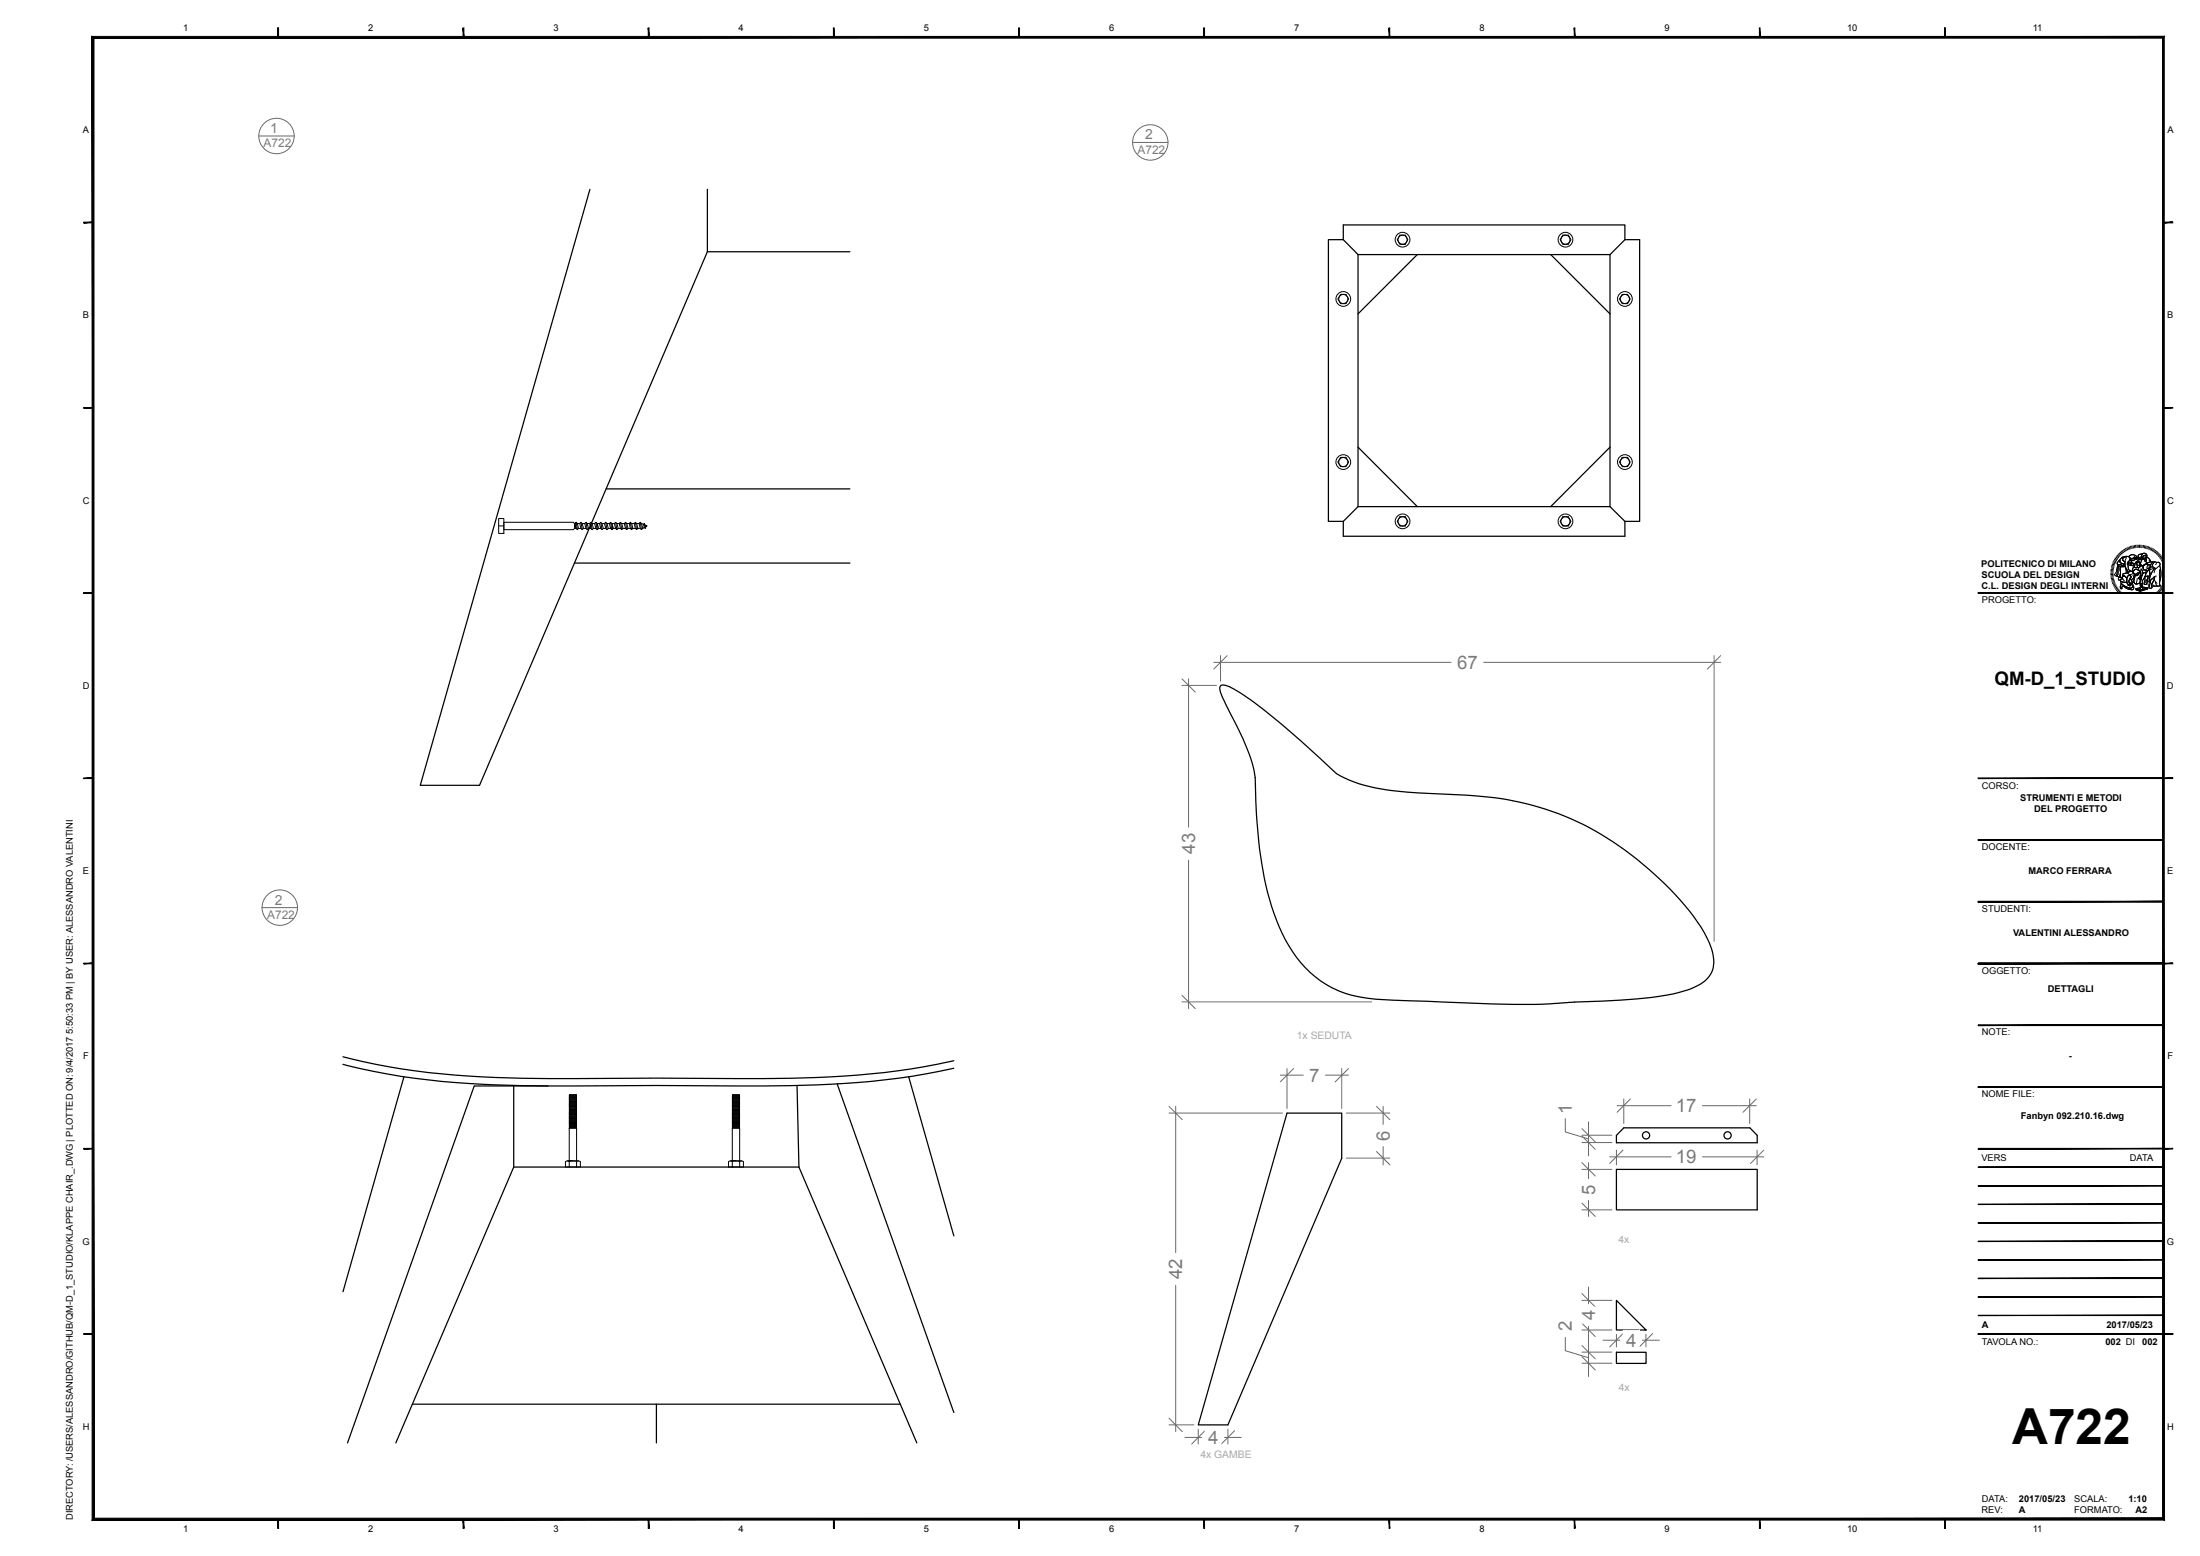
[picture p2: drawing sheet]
<svg xmlns="http://www.w3.org/2000/svg" width="594mm" height="420mm" viewBox="0 0 594 420" stroke-linecap="round" stroke-linejoin="round" font-family="sans-serif">
<g fill="none" stroke="#000" stroke-width=".34">
<path d="M159.3 51.1l-45.8 160.9h16l61.5-144M191 51.1v16.9h38.5M358.7 64.7h4v-4h76v4h4v76h-4v4h-76v-4h-4zM362.7 64.7l4 4M366.7 68.7h68M366.7 68.7v68M382.7 68.7l-16 16M418.7 68.7l16 16M434.7 68.7v68M438.7 64.7l-4 4M163.7 132h65.8M366.7 136.7h68"/>
<path d="M366.7 136.7l-4 4M366.7 120.7l16 16M434.7 136.7l4 4M434.7 120.7l-16 16M155.1 152h74.4M329.5 185.2l.2-.2a6.8 6.8 0 0 1 4.7 1.7 186.1 186.1 0 0 1 24.9 20.7 15.2 15.2 0 0 0 6.4 3.7 61.4 61.4 0 0 0 17.6 2.9l6.4 .3a97 97 0 0 1 20.5 2.2 77.9 77.9 0 0 1 37.9 20.7 57.2 57.2 0 0 1 13.4 17.2 9.3 9.3 0 0 1 .3 8.6 11.3 11.3 0 0 1-6.8 4.4 82.8 82.8 0 0 1-20 2.7l-12.3 .5a151 151 0 0 1-19.9 .4l-26.7-1a37.4 37.4 0 0 1-15.5-3 30.8 30.8 0 0 1-15.2-16.8 94.4 94.4 0 0 1-6.2-30.4v-1.8a53.1 53.1 0 0 0-.9-11.2 106.9 106.9 0 0 0-7.7-17.5 5.7 5.7 0 0 1-1.1-4.1zM92.6 287.3a187.5 187.5 0 0 0 41.1 5.5l14.5 .3h43.5a359.4 359.4 0 0 0 47.2-1.6l7.2-1 11.4-2.2M92.6 285.3a198.6 198.6 0 0 0 48.4 5.8h50.7a366.5 366.5 0 0 0 46.9-1.6l10.8-1.5 8.1-1.7M109.1 290.6l-16.5 58.1M138.7 293.1v21.9M148 293.1h-20l-34.2 96.4M215.2 293l.5 22"/>
<path d="M226 292.6l31.5 88.7M245.3 290.6l12.2 43M215.7 315h-77l-31.8 74.5M215.7 315l31.8 74.5M347.5 300.5h14.8v12.1l-30.8 72h-8zM436.4 315.6h38.1v11h-38.1zM438.4 304.4h34.1l2 2.1v2h-38.1v-2zM436.4 351l8 8h-8zM111.4 379h131.7M177.2 379v10.5M436.4 365h8v3h-8z"/>
<circle cx="444.4" cy="306.5" r=".97"/>
<circle cx="466.4" cy="306.5" r=".97"/>
</g>
<g fill="none" stroke="#000" stroke-width=".27">
<path d="M362 79.5h1.4l.7 1.2-.7 1.3h-1.4l-.8-1.3zM378 63.5h1.4l.7 1.2-.7 1.3h-1.4l-.7-1.3zM422 63.5h1.4l.8 1.2-.8 1.3h-1.4l-.8-1.3zM438 79.5h1.4l.8 1.2-.8 1.3h-1.4l-.8-1.3zM134.6 140h1.4v4h-1.4zM362 123.5h1.4l.7 1.2-.7 1.3h-1.4l-.8-1.3zM378 139.5h1.4l.7 1.2-.7 1.3h-1.4l-.7-1.3zM422 139.5h1.4l.8 1.2-.8 1.3h-1.4l-.8-1.3zM438 123.5h1.4l.8 1.2-.8 1.3h-1.4l-.8-1.3zM134.6 142h1.4M136 141h18.8l.3 .3v1.3l-.3 .4h-18.8zM155.1 142.6h.5l-.4-1.3 .4-.3 .3 2"/>
<path d="M155.1 141.3h.1M155.2 141.3l.4-.3 .3 .3M155.2 141.3l.4 1.3 .3 .4 .3-.4M155.9 141.3h.6M155.9 141.3l.3 1.3M156.2 142.6h.7M156.5 141.3l.4-.3 .3 .3M156.5 141.3l.4 1.3M156.9 142.6l.3 .4 .3-.4M156.9 141l.3 2M157.2 141.3h.7M157.2 141.3l.3 1.3"/>
<path d="M157.5 142.6h.7M157.9 141.3l.3-.3 .4 .3M157.9 141.3l.3 1.3M158.2 142.6l.4 .4 .3-.4M158.2 141l.4 2M158.6 141.3h.6M158.6 141.3l.3 1.3M158.9 142.6h.6M159.2 141.3l.3-.3 .4 .3M159.2 141.3l.3 1.3 .4 .4 .3-.4M159.5 141l.4 2M159.9 141.3l.3 1.3"/>
<path d="M159.9 141.3h.6M160.2 142.6h.7M160.5 141.3l.4-.3 .3 .3M160.5 141.3l.4 1.3M160.9 142.6l.3 .4 .4-.4M160.9 141l.3 2 .4-.4-.4-1.3M161.2 141.3l.4 1.3M161.2 141.3h.7M161.6 142.6h.6M161.9 141.3l.3-.3 .3 .3M161.9 141.3l.3 1.3M162.2 142.6l.3 .4 .4-.4"/>
<path d="M162.2 141l.3 2M162.5 141.3h.7M162.5 141.3l.4 1.3M162.9 142.6h.7M163.2 141.3l.4-.3 .3 .3M163.2 141.3l.4 1.3 .3 .4 .3-.4M163.6 141l.3 2M163.9 141.3h.6M163.9 141.3l.3 1.3M164.2 142.6h.7M164.5 141.3l.4-.3 .3 .3M164.5 141.3l.4 1.3"/>
<path d="M164.9 142.6l.3 .4 .3-.4M164.9 141l.3 2 .3-.4-.3-1.3M165.2 141.3h.7M165.2 141.3l.3 1.3M165.5 142.6h.7M165.9 141.3l.3-.3 .4 .3M165.9 141.3l.3 1.3M166.2 142.6l.4 .4 .3-.4M166.2 141l.4 2M166.6 141.3h.6M166.6 141.3l.3 1.3M166.9 142.6h.6"/>
<path d="M167.2 141.3l.3-.3 .4 .3M167.2 141.3l.3 1.3 .4 .4 .3-.4M167.5 141l.4 2M167.9 141.3h.7M167.9 141.3l.3 1.3M168.2 142.6h.7M168.6 141.3l.3-.3 .3 .3M168.6 141.3l.3 1.3M168.9 142.6l.3 .4 .4-.4M168.9 141l.3 2M169.2 141.3l.4 1.3M169.2 141.3h.7"/>
<path d="M169.6 142.6h.6M169.9 141.3l.3-.3 .3 .3M169.9 141.3l.3 1.3M170.2 142.6l.3 .4 .4-.4M170.2 141l.3 2M170.5 141.3l.4 1.3M170.5 141.3h.7M170.9 142.6h.7M171.2 141.3l.4-.3 .3 .3M171.2 141.3l.4 1.3M171.6 142.6l.3 .4 .3-.4M171.6 141l.3 2"/>
<path d="M171.9 141.3l.3 1.3M171.9 141.3h.7M172.2 142.6h.7M172.6 141.3l.3-.3 .3 .3M172.6 141.3l.3 1.3M172.9 142.6l.3 .4 .3-.4M172.9 141l.3 2M173.2 141.3l.3 1.3M173.2 141.3l.5 .2M173.7 141.5l.3-.2 .1 .4M173.7 141.5l.5 1.1 .2-.4M174 142.4l-.5 .2"/>
<path d="M174 141.3l.2 1.3M174.1 141.7l.6 .3-.3 .2zM569.9 154.7h.6M569.9 155.1h.6M569.9 154l.7 .1M569.9 154.4h.7M570 153.7l.6 .1M570 153.3l.7 .1M570.1 153l.7 .1M570.2 152.6l.6 .2M570.3 152.3l.6 .2M570.4 151.9l.7 .3"/>
<path d="M570.5 151.6l.7 .3M570.6 155.4l-.7 .1M570.6 155.7l-.6 .1M570.7 156.1l-.7 .1M570.7 151.3l.6 .3M570.8 156.3l-.7 .2M570.8 156.7l-.6 .2M570.9 151l.6 .3M570.9 157l-.6 .2M571 157.3l-.6 .2M571.1 150.7l.5 .4M571.1 157.6l-.6 .3"/>
<path d="M571.3 150.4l.5 .4M571.3 157.9l-.6 .3M571.4 158.2l-.6 .3M571.5 150.1l.5 .4M571.6 158.5l-.5 .3M571.7 149.8l.5 .5M571.8 152.4l.8 .1a.79 .79 0 0 0 1.1-.2l.1 .6-.4 .1-1.5-.2zM571.8 152.4l.1 .4M571.8 158.7l-.6 .4M571.9 152.9l-.3 .7v1.1l-.4 .7 .4 .2M571.9 149.5l.5 .5M572 159l-.6 .4"/>
<path d="M572.1 151.4l.3-.3a.84 .84 0 0 0 .9 1.1l.3 .1-.5 .4-.4-.2a.68 .68 0 0 1-1.1-.6zM572.2 152.9l.5 .1-.3 .6 .1 1.1v1l-.2 .1a.42 .42 0 0 1-.7-.4l.3-2zM572.2 152.9v.1a1.47 1.47 0 0 0-.3 1.6l-.3 1 .7 .2M572.2 149.3l.5 .5M572.2 159.2l-.6 .5M572.4 151.1l-.2 .1a1 1 0 0 0-.4 1.2l1.3 .3 .6-.4M572.4 159.5l-.5 .4M572.5 156.5l.1 .3a1.4 1.4 0 0 0 1.6 .2M572.5 149.1l.4 .4M572.5 150.8a2.01 2.01 0 0 1 1.9-.6 .96 .96 0 0 0-1.2 1l.6 .4-.1 .7-.6-.1a.77 .77 0 0 1-.7-.5 .77 .77 0 0 1 .1-.9zM572.6 156.9l.7 .3 .9-.2 .5 .7-.1 .3 .3-.2 .2 .4-.1-.5 .3 .3-.2-.4 .4 .1-.8-.6 .3-.8 .2 .1a1.05 1.05 0 0 1 .6 1.1 .8 .8 0 0 1 0 1 .8 .8 0 0 1-1 .2l-.1-.1a2.65 2.65 0 0 1-2.1-1.7zM572.6 156.9a1.5 1.5 0 0 0 1.4 1.4l1.4 .7"/>
<path d="M572.6 153l1.2-.1 .6 1.2v.5l-.5 .1a.51 .51 0 0 0-.6 .2 .51 .51 0 0 0 0 .6 .48 .48 0 0 1-.8 .3l-.1-2.2zM572.6 159.7l-.4 .5M572.7 153l-.3 .6 .1 2.2M572.7 157.6l2 1a.85 .85 0 0 0 1.2-.5 .66 .66 0 0 1 .1 1 .66 .66 0 0 1-1 0l-1.3-.6a.43 .43 0 0 0-.5-.2 .43 .43 0 0 0-.3 .4v.2l-.3-.1a.78 .78 0 0 1 .1-1zM572.7 148.8l.4 .6M572.7 157.5v.3a.73 .73 0 0 0 0 1.1l.2-.2a.43 .43 0 0 1 .3-.4 .43 .43 0 0 1 .5 .2l.6 .4a1.38 1.38 0 0 0 1.8-.1l-.2-.7M572.9 159.9l-.5 .6M573 156l-.2-.1a.55 .55 0 0 0-.9 .2v.3a.38 .38 0 0 0 .4 .2 .38 .38 0 0 0 .3-.3 .5 .5 0 0 1 .8 .3l.2 .2M573 148.6l.4 .6M573.1 155.6l.4-.2a.95 .95 0 0 1 .8 .8 .95 .95 0 0 1-.5 1h-.5a.81 .81 0 0 1-.9-.7l.7-.2-.1-.3zM573.3 154.9l1-.3 .4 .1a.5 .5 0 0 1 .3-.5 .5 .5 0 0 1 .5 0l.4 .2a1.07 1.07 0 0 1 .5 1.3 1.07 1.07 0 0 1-1.2 .7v-.4a.28 .28 0 0 0 .3-.3 .28 .28 0 0 0-.3-.3l-.5-.2-.4 .8-.7-.6-.3 .1-.1-.1zM573.3 148.4l.4 .5"/>
<path d="M573.4 150.5a1.1 1.1 0 0 1 1.8 .3l-.4 .7a.99 .99 0 0 0-.2 1.4 .99 .99 0 0 0 .7 1.3 .49 .49 0 0 0-.7 .5l-.3-.2v-.8l-.5-.6v-1.5l-.7-.5zM573.5 155.3l.8 .7M573.6 155.4a.61 .61 0 0 0-.5 .9M573.6 148.2l.3 .6M573.8 152.9l-2-.1-.3 .7a1.74 1.74 0 0 1-.6 1.5l.3 .4M573.9 148l.3 .6M573.9 153.3l.2 1.4M574.1 150.5l-.4 1.1v.9l.7 1.6-.1 .5 .3 .1 .2-.4 .5-.1a.99 .99 0 0 1-.7-1.3 1.12 1.12 0 0 1 .4-1.6 .86 .86 0 0 0-.2-1 .86 .86 0 0 0-1.1-.1 1.3 1.3 0 0 0-1.3 1.5l1.2 .6M574.2 147.9l.3 .6M574.3 154.6l-.4 .1a.51 .51 0 0 0-.6 .2 .51 .51 0 0 0 0 .6M574.4 150.2a.96 .96 0 0 0-1.2 1l.5 .4M574.5 147.7l.3 .6"/>
<path d="M574.7 155.3a.52 .52 0 0 1 .7 .6l-.2 .1-.5 1.1 .8 .6-.4-.1 .2 .4-.3-.3 .1 .5-.2-.4-.3 .2 .1-.1a1.76 1.76 0 0 1 0-2.6zM574.7 155.3a.46 .46 0 0 1 .5 .1 .46 .46 0 0 1 .1 .6l-.6 1.1 .8 .6-.4-.1 .2 .4-.3-.3 .1 .5-.2-.4-.3 .2 .1-.1a1.76 1.76 0 0 1 0-2.6zM574.7 152.1l.7-.3 .3 .2a.32 .32 0 0 0-.4 .2 .32 .32 0 0 0 .2 .4h-.2a.48 .48 0 0 1-.6-.5zM574.7 151.5l.9-.4-.1 .6-1.1 .5zM574.7 152.1a.61 .61 0 0 0 .8 .5M574.8 150.3a1.21 1.21 0 0 1 2.1 .1l-.3 .1a.62 .62 0 0 0-.9 .3l-.6-.2M574.9 150.1l.1-.1a1.14 1.14 0 0 1 1.9 .5l-.2 .1-.4-.3a.86 .86 0 0 1-1.5 0zM574.9 147.6l.2 .6M575.1 150.6l.7 .2 .5-.5 .3 .2-.2 .6-.4 .3-.4-.3-.6 .2zM575.2 147.5l.2 .6M575.3 154.2h.1a1.12 1.12 0 0 1 .9 .8 1.12 1.12 0 0 1-.3 1.1M575.4 152.1h.9l-.3 .1v.4a.39 .39 0 0 1-.5 0 .39 .39 0 0 1-.1-.5z"/>
<path d="M575.4 156.5l.2 .7a.91 .91 0 0 1 .3 1 .91 .91 0 0 1-.9 .6l-.1-.1M575.5 151.8l.2 .2M575.5 151.5v.2l-1.1 .5M575.5 155l-.7 .2M575.5 147.4l.2 .6M575.6 151.1l-.3 .6M575.7 154.7l.7 .5M575.8 152.1h.5l-.3 .1v.4a.39 .39 0 0 1-.5 0 .39 .39 0 0 1-.1-.5h.4l-.1 .1M575.8 155.2a.71 .71 0 0 1 .2 .9 .71 .71 0 0 1-.9 .2M575.9 154.1l.6-.4 1 .2a.38 .38 0 0 1 .3 .4 .38 .38 0 0 1-.2 .4l-.7 .2a.39 .39 0 0 1-.5 .2 .39 .39 0 0 1-.3-.4zM575.9 157l.8 .7M575.9 154.4a.87 .87 0 0 1 .6-.7 .87 .87 0 0 1 .9 .2l.4 .7-1.5 .4"/>
<path d="M575.9 147.3l.2 .6M576.1 151.1l.1 .1M576.2 150.7l.2 .1M576.2 156.4l.1 .9M576.2 153l-.4 .7v.6M576.3 147.2l.1 .7M576.3 150.8h.1M576.3 155l.6 .4 .5-.3 .4-.7-.3-.5-1.1-.2-.5 .7-.1-.1 .2-1.1 .2-.2 1.3 .2 .5-.4v-.3l.6 .2v.4a.66 .66 0 0 1-.1 1l.1 .8-.3 .4-.4 .2-.2 .5-.3-.1a.27 .27 0 0 0 .2 .3 .27 .27 0 0 0 .3 0l-.1 .4 .3-.3-.3 1.2-.2-.1a.86 .86 0 0 1-1.3 0l-.4-.4 .3-.6 .2-1.1M576.3 155l1.1-.4a.6 .6 0 0 1-.3 .7 .6 .6 0 0 1-.8-.3zM576.3 155.8l-.2 .9-.4 .5M576.5 155.2h-.1M576.6 150.9l.8-.2 .2 .3a.57 .57 0 0 1-.9 0z"/>
<path d="M576.6 150.5l-.2 .6-.4 .3-.4-.3-.6 .2M576.6 147.2l.1 .6M576.7 158.9l2-.4 1.2 .2-2.1 .6zM576.7 158.9l1.1 .4v.3l-1.1-.4zM576.7 158.9a5.7 5.7 0 0 1 3.2-.2l-2.1 .6zM576.8 151.6a.95 .95 0 0 1 1 .3 .95 .95 0 0 1 .1 1.1l-.3-.4 .2-.1-.1-.5a.43 .43 0 0 0-.6-.4 .43 .43 0 0 0-.1 .7v.2a.46 .46 0 0 1 0 .6 .46 .46 0 0 1-.7 0 .46 .46 0 0 1 .1-.7zM577 151.6a.79 .79 0 0 1 .8 .7 .79 .79 0 0 1-.6 .9h-.2l-.1-1.2zM577 147.1v.7M577 150.7a.4 .4 0 0 1 .6-.2 .4 .4 0 0 1 .1 .6h-.1M577 155.2h.1M577.1 150.5a.43 .43 0 0 1 .6-.1 .43 .43 0 0 1 0 .7l-.3-.4-.4 .1zM577.1 156.1l-.4 1.6 1.1-.3"/>
<path d="M577.1 154.8l.2 .1M577.2 155.1v.1M577.2 154.9v.1M577.2 151.9h.1M577.3 151.9l-.2 .1M577.3 147.1v.7M577.4 150.8l-.4-.1-.4 .2a.58 .58 0 0 0 1 0l-.2-.2v.2M577.4 153.2v.7M577.4 155.9l.3 .1 .2-.5 .4-.2-.2 1-.3 .3 .1-.4a.25 .25 0 0 1-.3 0 .25 .25 0 0 1-.2-.3zM577.5 154.7l-.1 .3a.48 .48 0 0 1-.4 .3 .48 .48 0 0 1-.5-.2M577.5 151.7l.2 .3-.1 .1M577.7 151.9a.42 .42 0 0 0-.7-.3 .42 .42 0 0 0 0 .7v.2a.45 .45 0 0 1 0 .6 .45 .45 0 0 1-.7 0 .45 .45 0 0 1 .1-.7l.1-.3a.79 .79 0 0 1 1.2-.4 .79 .79 0 0 1 .1 1.3l-.1-.4"/>
<path d="M577.7 147.1v.7M577.7 152.2l-.1 .1M577.7 152l.1 .5h-.8M577.7 152.9l-.7 .3M577.8 159.3l2.1-.6v.3l-2.1 .6zM577.8 159.3v.3M577.9 150.9l.1-.1 .2 .4-.3 .9M577.9 155.5h.1M577.9 156.1l-.1 .5 .3-.3M578 150.5l.1 .4M578 152.5l-.1-.4 .3-.9-.3-.5a.6 .6 0 0 1-.6-.7 .6 .6 0 0 1 .7-.5l.4 .1-.3 .7 .2 .8 .2-.5a.4 .4 0 0 0 .3 .3 .4 .4 0 0 0 .4-.1l-.1 .6 .1 .1 .2-.2 .4 .7-1.2 .7M578 147.1v.7"/>
<path d="M578.1 155.8l-.1 .3-.1-.3M578.1 153.5l-.1 1.4M578.1 152.7l.4 .3M578.2 157.6l.1-.2 .2 1.1-.3-.5-.3 .6zM578.2 154.7l-.4 .4 .1 .4M578.3 155.3l-.4 .2-.2 .5-.3-.1a.25 .25 0 0 0 .2 .3 .25 .25 0 0 0 .3 0M578.3 153.6l-.4 .8M578.4 147.2l-.1 .6M578.4 149.6h-.5a.59 .59 0 0 0-.6 .7M578.5 150.6a.4 .4 0 0 0 .3 .3 .4 .4 0 0 0 .4-.1M578.5 149.4a.83 .83 0 0 1 1.1 .3 .83 .83 0 0 1-.1 1l-.3 .8 .2-1.4a.51 .51 0 0 0-.6-.2 .51 .51 0 0 0-.3 .6l-.2 .6-.2-.8zM578.5 149.4a.83 .83 0 0 1 1.1 .2 .83 .83 0 0 1-.1 1.1l-.3 .8-.1-.1 .3-1.3a.51 .51 0 0 0-.6-.2 .51 .51 0 0 0-.3 .6l-.2 .6-.2-.8z"/>
<path d="M578.6 152.7a1.39 1.39 0 0 1 2.1 .1 1.7 1.7 0 0 1-1.4 1.3h-.1a1.17 1.17 0 0 1-.6-1.4zM578.7 150l.6-.2 .2 .5-.3 .5a.39 .39 0 0 1-.4 .1 .39 .39 0 0 1-.3-.4zM578.7 154.7l.8-.1-.4 1.2-.7 .9 .1 .7-.6 .7a2.85 2.85 0 0 1 .3-2.1zM578.7 150.3l.2 .1M578.7 154.7l-.6 1.6a1.57 1.57 0 0 0-.1 1.8l.3-.7 .2 1.4-.3-.8-.4 1 .2-.9M578.8 150.8h.1M578.8 153.7l-.3 .5 .1 .5 .9-.2 .5-.6M578.8 147.2l-.2 .7M578.8 150.4h.1M578.8 150.7h.1M579.1 150.5h.2M579.1 147.2l-.1 .7"/>
<path d="M579.2 155.6l.7-.1-.2 .9a.99 .99 0 0 0-.1 1.3h-.7zM579.2 150.5v.1M579.4 151.3l.3 .7M579.4 153.8h.1M579.4 147.3l-.1 .7M579.5 152.1l.8-.4 1-.1-.6 1zM579.5 154.5l-.4 1.1-.7 1.1v.9M579.6 153.7l-.3 .1M579.6 150.3l.6 .4 .6 .9-1 .4-.3-.3-.1-.4zM579.6 150.3l.9 1.1M579.6 154.1h.1M579.8 147.5l-.2 .6"/>
<path d="M579.9 158.7v.3l-2.1 .6-1.1-.4v-.3M579.9 155.5l-.2 .9a1 1 0 0 0-.1 1.3h-.7l.2-2M580.1 147.5l-.2 .7M580.2 153.6h.3l-.2 1.9-1.2 .1a2.42 2.42 0 0 1 .9-1.7zM580.2 153.4l-.1 .4M580.2 152.4l.4 .2 .1 .2M580.2 151.2l.6 .4M580.3 155.5l-1.2 .1M580.4 156.9l-.2 .1 .3 .3M580.5 147.7l-.3 .6M580.5 153.7l-.1 1.7a2.15 2.15 0 0 0-.1 2.7M580.6 156.6l1.2-1-.4 1.3a1.08 1.08 0 0 0-.3 1.6l-.4 .3h-.4l-.1-.3z"/>
<path d="M580.7 152.6a.97 .97 0 0 1 1.2-.9l.5 .2a.55 .55 0 0 1 .8 .1 .55 .55 0 0 1-.2 .8 1.28 1.28 0 0 1-2.3 .1v-.1M580.7 152.8l-.6 .9a.79 .79 0 0 1-1.3 0 .75 .75 0 0 1 0-1 .75 .75 0 0 1 1.1 0l-.2 .3a.27 .27 0 0 0 0 .4 .27 .27 0 0 0 .4-.1 .71 .71 0 0 0 0-.9 .71 .71 0 0 0-1-.1l-.5 .4v.5M580.7 154.4l.1 .6M580.8 147.8l-.3 .6M581.1 148l-.3 .6M581.2 153.6l-.9 .1M581.2 157.8l.6 .4M581.4 151.6l-1.3 .2-.6 .4M581.4 148.1l-.3 .6M581.6 156.6l.8 .8M581.6 153.6a6.3 6.3 0 0 0-1.4 3.4l1.4-1.3 .6-.2M581.7 151.7l.7 .2a.53 .53 0 0 1 .7 .1 .53 .53 0 0 1 0 .7l.3 1v1.8a3 3 0 0 0-.1 2.6l-2.4 .1 .9-2.6-1.6 1.4a6.3 6.3 0 0 1 1.4-3.4l.5-.1a.93 .93 0 0 1-.9-.7 .93 .93 0 0 1 .5-1.1z"/>
<path d="M581.7 151.7a.91 .91 0 0 0-.5 1 .91 .91 0 0 0 .9 .7M581.7 148.3l-.4 .6M581.8 155.6l-.4 1.3a1.08 1.08 0 0 0-.3 1.6l-.4 .3h-.4l-.1-.3 .5-1.9M581.9 153.6l-.3 1M582 157.1l.3 .9 .4 .2M582 148.6l-.4 .5M582.3 152.1l-.3 .3M582.3 148.8l-.4 .5M582.3 159.8l.5 .5M582.6 149l-.5 .5M582.6 159.6l.4 .5M582.8 159.4l.5 .4"/>
<path d="M582.8 149.2l-.4 .5M583 159.1l.5 .5M583.1 153.8v3.3M583.1 149.5l-.5 .5M583.1 152.7a8 8 0 0 1 0 4.7l.3 .8-2.4-.1M583.2 158.8l.6 .5M583.3 149.7l-.5 .5M583.4 158.6l.5 .4M583.5 150l-.5 .4M583.5 158.3l.6 .4M583.7 158l.6 .3M583.8 150.3l-.6 .4"/>
<path d="M583.8 157.7l.7 .3M584 150.6l-.6 .4M584 157.4l.6 .3M584.1 157.2l.6 .2M584.2 150.9l-.6 .4M584.2 156.9l.7 .1M584.3 156.5l.6 .2M584.3 151.2l-.6 .3M584.4 156.2l.6 .1M584.4 155.9l.7 .1M584.5 151.5l-.6 .3M584.5 155.5l.7 .1"/>
<path d="M584.5 155h.7M584.5 154.7h.7M584.5 155.2l.7 .1M584.6 151.9l-.6 .2M584.8 152.2l-.7 .2M584.9 152.5l-.7 .2M585 152.9l-.7 .1M585.1 153.2l-.7 .2M585.1 153.6l-.7 .1M585.2 153.9l-.7 .1M585.2 154.3h-.7M573.1 160.2l-.4 .5"/>
<path d="M573.4 160.4l-.4 .5M573.6 160.5l-.3 .6M573.9 160.7l-.3 .6M574.2 160.9l-.4 .6M574.5 161l-.3 .6M574.8 161.2l-.3 .6M575.1 161.3l-.3 .6M575.4 161.4l-.2 .7M575.7 161.5l-.2 .6M576 161.6l-.2 .6M576.3 161.6l-.1 .7M576.6 161.7v.7"/>
<path d="M577 161.7l-.1 .7M577.3 161.7v.7M577.6 161.7v.7M578 161.7v.7M578.3 161.7v.7M578.6 161.7l.1 .6M578.9 161.6l.2 .7M579.2 161.6l.2 .6M579.5 161.5l.2 .6M579.9 161.3l.2 .7M580.2 161.3l.2 .6M580.5 161.1l.2 .6"/>
<path d="M580.7 161l.3 .6M581 160.8l.4 .6M581.3 160.6l.4 .6M581.6 160.5l.4 .5M581.9 160.2l.4 .6M582.1 160.1l.4 .5M153.7 299.9h2M153.7 299.6h2M153.7 299.3h2M153.7 299h2M153.7 298.7h2M153.7 298.4h2"/>
<path d="M153.7 298.1h2M153.7 297.8h2M153.7 297.4h2M153.7 297.1h2M153.7 296.9h2M153.7 296.6h2M153.7 296.2h2M153.7 295.9h2M153.7 295.6h2M153.9 299.5l-.2 .1 .2 .2-.2 .1 .2 .2-.2 .1 .2 .2-.2 .1 .2 .2-.2 .1 .2 .2-.2 .8M153.9 297.3l-.2 .1 .2 .2-.2 .2 .2 .1-.2 .2 .2 .1-.2 .2 .2 .1-.2 .2 .2 .8M153.9 297.3l-.2-.2 .2-.1-.2-.1 .2-.2-.2-.1 .2-.2-.2-.2 .2-.1-.2-.2 .2-.4h1.7v1.8"/>
<path d="M153.9 299.8h1.7M153.9 299.5h1.7M153.9 299.1h1.7M153.9 298.8h1.7M153.9 298.5h1.7M153.9 298.2h1.7M153.9 297.9h1.7M153.9 297.6h1.7M153.9 297.3h1.7M153.9 297h1.7M153.9 296.7h1.7M153.9 296.4h1.7"/>
<path d="M153.9 296.1h1.7M153.9 295.8h1.7M155.6 299.5l.1 2.3M155.6 297.3v2.2M197.7 299.9h2M197.7 299.6h2M197.7 299.3h2M197.7 299h2M197.7 298.7h2M197.7 298.4h2M197.7 298.1h2M197.7 297.8h2"/>
<path d="M197.7 297.4h2M197.7 297.1h2M197.7 296.9h2M197.7 296.6h2M197.7 296.2h2M197.7 295.9h2M197.7 295.6h2M197.8 299.5l-.1 2.3M197.8 297.3v2.2M197.8 297.3v-1.8h1.7l.2 .1-.2 .2 .2 .1-.2 .2 .2 .1-.2 .2 .2 .1-.2 .2 .2 .4-.2 .2M197.8 299.8h1.7M197.8 299.5h1.7"/>
<path d="M197.8 299.1h1.7M197.8 298.8h1.7M197.8 298.5h1.7M197.8 298.2h1.7M197.8 297.9h1.7M197.8 297.6h1.7M197.8 297.3h1.7M197.8 297h1.7M197.8 296.7h1.7M197.8 296.4h1.7M197.8 296.1h1.7M197.8 295.8h1.7"/>
<path d="M199.5 299.5l.2 .1-.2 .2 .2 .1-.2 .2 .2 .1-.2 .2 .2 .1-.2 .2 .2 .1-.2 .2 .2 .8M199.5 297.3l.2 .1-.2 .2 .2 .2-.2 .1 .2 .2-.2 .1 .2 .2-.2 .1 .2 .2-.2 .8M152.7 313.5l.5-.1 .5 .1 .8-.1 1.2 .1 .7-.1 .3 .1v1.5h-4zM153.2 313.3h3M153.7 301.8l.2 .1-.2 .2 .2 .1-.2 .2 .2 .1-.2 .2 .2 .8M153.7 301.5h2M153.7 301.2h2M153.7 300.8h2M153.7 300.5h2M153.7 300.2h2M153.7 304.6h2M153.7 304.2h2"/>
<path d="M153.7 303.9h2M153.7 303.6h2M153.7 303.3h2M153.7 303h2M153.7 302.7h2M153.7 302.4h2M153.7 302.1h2M153.7 301.8h2M153.7 304.6v8.7M153.7 313.5v1.5M153.9 303.5l-.2 .1 .2 .2-.2 .8M153.9 301.3h1.7"/>
<path d="M153.9 301.6h1.7M153.9 301h1.7M153.9 300.7h1.7M153.9 300.4h1.7M153.9 300.1h1.7M153.9 304.4h1.7M153.9 304.1h1.7M153.9 303.8h1.7M153.9 303.5h1.7M153.9 303.2h1.7M153.9 302.9h1.7M153.9 302.5h1.7"/>
<path d="M153.9 302.2h1.7M153.9 301.9h1.7M155.6 303.5l.1 1.1M155.7 301.8l-.1 1.7M155.7 304.6v8.7M155.7 313.5v1.5M197.2 313.3h3M197.7 313.6l1.2-.2 .8 .2M197.7 301.8l.1 1.7M197.7 304.6v8.7M197.7 313.5v1.5M197.7 301.5h2"/>
<path d="M197.7 301.2h2M197.7 300.8h2M197.7 300.5h2M197.7 300.2h2M197.7 304.6h2M197.7 304.2h2M197.7 303.9h2M197.7 303.6h2M197.7 303.3h2M197.7 303h2M197.7 302.7h2M197.7 302.4h2"/>
<path d="M197.7 302.1h2M197.7 301.8h2M197.8 303.5l-.1 1.1M197.8 301.3h1.7M197.8 301.6h1.7M197.8 301h1.7M197.8 300.7h1.7M197.8 300.4h1.7M197.8 300.1h1.7M197.8 304.4h1.7M197.8 304.1h1.7M197.8 303.8h1.7"/>
<path d="M197.8 303.5h1.7M197.8 303.2h1.7M197.8 302.9h1.7M197.8 302.5h1.7M197.8 302.2h1.7M197.8 301.9h1.7M199.5 303.5l.2 .1-.2 .2 .2 .8M199.7 301.8l-.2 .1 .2 .2-.2 .1 .2 .2-.2 .1 .2 .2-.2 .8M199.7 304.6v8.7M200.7 313.5l-.5-.1-.5 .1v1.5M200.7 313.5v1.5h-4v-1.5l.5-.1 .5 .1"/>
<circle cx="378.7" cy="64.7" r="1.99"/>
<circle cx="378.7" cy="64.7" r="1.23"/>
<circle cx="422.7" cy="64.7" r="1.99"/>
<circle cx="422.7" cy="64.7" r="1.23"/>
<circle cx="362.7" cy="80.7" r="1.99"/>
<circle cx="362.7" cy="80.7" r="1.23"/>
<circle cx="438.7" cy="80.7" r="1.99"/>
<circle cx="438.7" cy="80.7" r="1.23"/>
<circle cx="362.7" cy="124.7" r="1.99"/>
<circle cx="362.7" cy="124.7" r="1.23"/>
<circle cx="438.7" cy="124.7" r="1.99"/>
<circle cx="438.7" cy="124.7" r="1.23"/>
<circle cx="378.7" cy="140.7" r="1.99"/>
<circle cx="378.7" cy="140.7" r="1.23"/>
<circle cx="422.7" cy="140.7" r="1.99"/>
<circle cx="422.7" cy="140.7" r="1.23"/>
</g>
<g fill="#fff" stroke="#fff" stroke-width=".27">
<path d="M559.1 160.1l30.8 4.3h-30.8z"/>
<path d="M559.1 160.1h25l5.8 4.3z"/>
<path d="M584.1 145.6h5.8l-5.8 14.5z"/>
<path d="M589.9 145.6v18.8l-5.8-4.3z"/>
<path d="M318.2 224.2v7.1h5.5zM318.2 224.2h5.5v7.1z"/>
<path d="M392.7 176.1v5.4l7-5.4zM392.7 181.5l7-5.4v5.4z"/>
<path d="M325.4 385.3v5.4l4.3-5.4zM329.7 385.3v5.4h-4.3z"/>
<path d="M370.7 304.4v4.2h5.5zM370.7 304.4h5.5v4.2z"/>
<path d="M352.8 287.5v5.4l4.2-5.4zM357 287.5v5.4h-4.2z"/>
<path d="M314.7 339v7h5.4zM314.7 339h5.4v7z"/>
<path d="M419.9 297.9v3.1h5.4zM419.9 297.9h5.4v3.1z"/>
<path d="M452.1 295.8v5.3l6.6-5.3zM452.1 301.1l6.6-5.3v5.3z"/>
<path d="M452.1 309.6v5.4l6.6-5.4zM452.1 315l6.6-5.4v5.4z"/>
<path d="M426.2 319v4.1h5.5zM426.2 319h5.5v4.1z"/>
<path d="M426.2 352.8v4.3h5.4zM426.2 352.8h5.4v4.3z"/>
<path d="M438.3 359.1v5.4l4.3-5.4zM442.6 359.1v5.4h-4.3z"/>
<path d="M419.9 355.9v4.2h5.4zM419.9 355.9h5.4v4.2z"/>
</g>
<path d="M559.1 160.1h25v-14.5h5.8v18.8h-30.8z" fill="none" stroke="#fff" stroke-width=".27"/>
<g fill="#000" stroke="#000" stroke-width=".27">
<path d="M24.9 9.8l.5 400v-399.5zM24.9 9.8l.5 400-.5 .5z"/>
<path d="M75 7.5v2.6h.2zM75 7.5h.2v2.6z"/>
<path d="M75 7.5v2.6h.2zM75 7.5h.2v2.6z"/>
<path d="M125 7.5v2.6h.2zM125 7.5h.2v2.6z"/>
<path d="M175 7.5v2.6h.2zM175 7.5h.2v2.6z"/>
<path d="M225 7.5v2.6h.2zM225 7.5h.2v2.6z"/>
<path d="M275 7.5v2.6h.2zM275 7.5h.2v2.6z"/>
<path d="M325 7.5v2.6h.2zM325 7.5h.2v2.6z"/>
<path d="M375.1 7.5v2.6h.1zM375.1 7.5h.1v2.6z"/>
<path d="M425 7.5v2.6h.2zM425 7.5h.2v2.6z"/>
<path d="M475 7.5v2.6h.2zM475 7.5h.2v2.6z"/>
<path d="M525 7.5v2.6h.2zM525 7.5h.2v2.6z"/>
<path d="M525 7.5v2.6h.2zM525 7.5h.2v2.6z"/>
<path d="M25.4 10.3h558.5l.4-.5zM24.9 9.8h559.4l-558.9 .5z"/>
<path d="M584.1 60v.2l2.5-.2zM584.1 60.2l2.5-.2v.2z"/>
<path d="M22.6 60.2h2.5v-.2zM22.6 60h2.5l-2.5 .2z"/>
<path d="M22.6 110.2h2.5v-.2zM22.6 110h2.5l-2.5 .2z"/>
<path d="M584.1 110v.2l2.5-.2zM584.1 110.2l2.5-.2v.2z"/>
<path d="M584.1 160v.2l2.5-.2zM584.1 160.2l2.5-.2v.2z"/>
<path d="M584.1 160v.2l2.5-.2zM584.1 160.2l2.5-.2v.2z"/>
<path d="M22.6 160.2h2.5v-.2zM22.6 160h2.5l-2.5 .2z"/>
<path d="M22.6 160.2h2.5v-.2zM22.6 160h2.5l-2.5 .2z"/>
<path d="M534.1 160.2h50v-.2zM534.1 160h50l-50 .2z"/>
<path d="M22.6 210.2h2.5v-.2zM22.6 210h2.5l-2.5 .2z"/>
<path d="M534.1 210.2h50v-.2zM534.1 210h50l-50 .2z"/>
<path d="M584.1 210v.2l2.5-.2zM584.1 210.2l2.5-.2v.2z"/>
<path d="M534.1 226.8h50v-.2zM534.1 226.6h50l-50 .2z"/>
<path d="M534.1 243.3v.2l50-.2zM534.1 243.5l50-.2v.2z"/>
<path d="M534.1 260v.1l50-.1zM534.1 260.1l50-.1v.1z"/>
<path d="M534.1 260v.1l50-.1zM534.1 260.1l50-.1v.1z"/>
<path d="M534.1 260v.1l50-.1zM534.1 260.1l50-.1v.1z"/>
<path d="M534.1 260v.1l50-.1zM534.1 260.1l50-.1v.1z"/>
<path d="M534.1 243.5h50v-.2zM534.1 243.3h50l-50 .2z"/>
<path d="M584.1 260v.1l2.5-.1zM584.1 260.1l2.5-.1v.1z"/>
<path d="M22.6 260.1h2.5v-.1zM22.6 260h2.5l-2.5 .1z"/>
<path d="M534.1 276.6v.2l50-.2zM534.1 276.8l50-.2v.2z"/>
<path d="M534.1 293.3v.2l50-.2zM534.1 293.5l50-.2v.2z"/>
<path d="M534.1 293.3v.2l50-.2zM534.1 293.5l50-.2v.2z"/>
<path d="M22.6 310.1h2.5v-.1zM22.6 310h2.5l-2.5 .1z"/>
<path d="M534.1 315h50zM534.1 315.1l50-.1z"/>
<path d="M534.1 310v.1l50-.1zM534.1 310.1l50-.1v.1z"/>
<path d="M584.1 310v.1l2.5-.1zM584.1 310.1l2.5-.1v.1z"/>
<path d="M534.1 340h50zM534.1 340.1l50-.1z"/>
<path d="M534.1 335h50zM534.1 335.1l50-.1z"/>
<path d="M534.1 330h50zM534.1 330.1l50-.1z"/>
<path d="M534.1 325h50zM534.1 325.1l50-.1z"/>
<path d="M534.1 320h50zM534.1 320.1l50-.1z"/>
<path d="M534.1 360v.1l50-.1zM534.1 360.1l50-.1v.1z"/>
<path d="M534.1 360v.1l50-.1zM534.1 360.1l50-.1v.1z"/>
<path d="M534.1 355h50zM534.1 355.1l50-.1z"/>
<path d="M534.1 350h50zM534.1 350.1l50-.1z"/>
<path d="M534.1 345h50zM534.1 345.1l50-.1z"/>
<path d="M584.1 360v.1l2.5-.1zM584.1 360.1l2.5-.1v.1z"/>
<path d="M22.6 360.1h2.5v-.1zM22.6 360h2.5l-2.5 .1z"/>
<path d="M584.1 360.1h2.5v-.1zM584.1 360h2.5l-2.5 .1z"/>
<path d="M584.1 360.1h2.5v-.1zM584.1 360h2.5l-2.5 .1z"/>
<path d="M24.9 410.3l559-.5h-558.5zM24.9 410.3l559-.5 .4 .5z"/>
<path d="M75 410.1l.2 2.4v-2.4zM75 410.1l.2 2.4h-.2z"/>
<path d="M75 410.1l.2 2.4v-2.4zM75 410.1l.2 2.4h-.2z"/>
<path d="M125 410.1l.2 2.4v-2.4zM125 410.1l.2 2.4h-.2z"/>
<path d="M175 410.1l.2 2.4v-2.4zM175 410.1l.2 2.4h-.2z"/>
<path d="M225 410.1l.2 2.4v-2.4zM225 410.1l.2 2.4h-.2z"/>
<path d="M275 410.1l.2 2.4v-2.4zM275 410.1l.2 2.4h-.2z"/>
<path d="M325 410.1l.2 2.4v-2.4zM325 410.1l.2 2.4h-.2z"/>
<path d="M375.1 410.1l.1 2.4v-2.4zM375.1 410.1l.1 2.4h-.1z"/>
<path d="M425 410.1l.2 2.4v-2.4zM425 410.1l.2 2.4h-.2z"/>
<path d="M475 410.1l.2 2.4v-2.4zM475 410.1l.2 2.4h-.2z"/>
<path d="M525 410.1l.2 2.4v-2.4zM525 410.1l.2 2.4h-.2z"/>
<path d="M525 410.1l.2 2.4v-2.4zM525 410.1l.2 2.4h-.2z"/>
<path d="M583.9 10.3v399.5l.4 .5zM583.9 10.3l.4-.5v400.5z"/>
</g>
<g fill="none" stroke="#696969" stroke-width=".27">
<path d="M69.8 36.7h9.6M305.8 38.4h9.6M327.7 178.8h64.1M329.5 177v6.9M331.3 177l-3.6 3.6M400.6 178.8h64M462.8 177v77.1M464.6 177l-3.6 3.6M319.1 185h9.3M319.1 183.2l3.6 3.6M320.9 183.2v40.1M320.9 232.2v40.1"/>
<path d="M70.7 245h9.7M319.1 270.4h51.3M319.1 268.7l3.6 3.6M315.6 298.6l3.6 3.6M317.4 298.6v39.5M345.7 290.2h6.2M347.5 288.4v10.8M349.3 288.4l-3.6 3.6M357.9 290.2h6.2M362.3 288.4v10.8M364.1 288.4l-3.6 3.6M371.7 298.6l3.6 3.6"/>
<path d="M373.4 298.6v4.9M436.6 298.5h14.6M438.4 296.6v6.6M440.2 296.6l-3.6 3.6M459.6 298.5h14.6M472.4 296.6v6.6M474.2 296.6l-3.6 3.6M315.6 300.5h30.7M363.5 300.5h11.8M363.5 312.6h11.8M371.7 310.8l3.6 3.6M373.4 309.5v4.9"/>
<path d="M422.6 301.9v3.6l6.3 1.9M427.1 308.4h8.1M427.1 306.4h8.1M427.1 306.6l3.6 3.6M427.1 304.6l3.6 3.6M427.1 315.6h8.1M427.1 313.8l3.6 3.6M428.9 308.4v-2v2M428.9 302.8v3.6M428.9 308.4v3.6M428.9 313.8v4.3M434.6 312.3h16.6"/>
<path d="M436.4 310.4v4M438.2 310.4l-3.6 3.6M459.6 312.3h16.6M474.4 310.4v4M476.2 310.4l-3.6 3.6M427.1 326.6h8.1M427.1 324.7l3.6 3.6M428.9 324v4.3M317.4 346.9v39.5M427.1 351h8.1M427.1 359h8.1M427.1 349.2l3.6 3.6"/>
<path d="M427.1 357.2l3.6 3.6M428.9 347.4v4.5M428.9 358v7M438.2 360l-3.6 3.6M446.2 360l-3.6 3.6M422.6 361v3.6l6.3 1.9M427.1 366.2l3.6 3.6M427.1 365h8.1M427.1 368h8.1M427.1 363.2l3.6 3.6M428.9 365v3v-3M428.9 368v3.6"/>
<path d="M432.8 361.7h4.6M436.4 360.2v3.4M443.5 361.7h4.5M444.4 360.2v3.4M315.6 384.6h6.7M315.6 382.8l3.6 3.6M319.9 388h4.6M323.5 385.8v4M325.4 386.2l-3.6 3.6M330.6 388h4.5M331.5 385.8v4M333.4 386.2l-3.6 3.6"/>
<circle cx="74.7" cy="36.7" r="4.8"/>
<circle cx="310.6" cy="38.4" r="4.8"/>
<circle cx="75.5" cy="245" r="4.8"/>
</g>
<text font-size="13.4" x="543.3" y="389.9">A722</text>
<g font-size="5" fill="#7c7c7c">
<text x="393.4" y="180.6">67</text>
<text x="322.7" y="230.4" transform="rotate(-90 322.7 230.4)">43</text>
<text x="353.5" y="292">7</text>
<text x="424.4" y="300.7" transform="rotate(-90 424.4 300.7)">1</text>
<text x="452.5" y="300.2">17</text>
<text x="375.2" y="307.9" transform="rotate(-90 375.2 307.9)">6</text>
<text x="452.5" y="314">19</text>
<text x="430.7" y="322.5" transform="rotate(-90 430.7 322.5)">5</text>
<text x="319.2" y="345.2" transform="rotate(-90 319.2 345.2)">42</text>
<text x="424.4" y="359.3" transform="rotate(-90 424.4 359.3)">2</text>
<text x="430.7" y="356.3" transform="rotate(-90 430.7 356.3)">4</text>
<text x="439.1" y="363.6">4</text>
<text x="326.2" y="389.8">4</text>
</g>
<text font-size="5" x="538.5" y="184.8">QM-D_1_STUDIO</text>
<g font-size="3.8" fill="#7c7c7c">
<text x="73" y="35.9">1</text>
<text x="309.2" y="37.6">2</text>
<text x="74.2" y="244.2">2</text>
</g>
<g font-size="3.2" fill="#7c7c7c">
<text x="71.2" y="39.8">A722</text>
<text x="307.1" y="41.6">A722</text>
<text x="72.1" y="248.1">A722</text>
</g>
<g font-size="2.8" fill="#a8a8a8">
<text x="350.2" y="280.3">1x SEDUTA</text>
<text x="437" y="335.6">4x</text>
<text x="437.1" y="375.4">4x</text>
<text x="324.1" y="393.6">4x GAMBE</text>
</g>
<g font-size="2.5">
<text x="49.4" y="8.5">1</text>
<text x="99.4" y="8.5">2</text>
<text x="149.4" y="8.4">3</text>
<text x="199.4" y="8.4">4</text>
<text x="249.4" y="8.4">5</text>
<text x="299.4" y="8.4">6</text>
<text x="349.4" y="8.4">7</text>
<text x="399.4" y="8.4">8</text>
<text x="449.4" y="8.4">9</text>
<text x="498.7" y="8.4">10</text>
<text x="548.8" y="8.5">11</text>
<text x="22.4" y="36">A</text>
<text x="585.2" y="36">A</text>
<text x="22.4" y="85.9">B</text>
<text x="585.1" y="85.9">B</text>
<text x="22.3" y="135.9">C</text>
<text x="585.1" y="135.9">C</text>
<text x="534.9" y="153">POLITECNICO DI MILANO</text>
<text x="535" y="156.1">SCUOLA DEL DESIGN</text>
<text x="535" y="159.1">C.L. DESIGN DEGLI INTERNI</text>
<text x="535.1" y="162.9">PROGETTO:</text>
<text x="22.3" y="186">D</text>
<text x="585.1" y="186">D</text>
<text x="535.1" y="212.9">CORSO:</text>
<text x="545.4" y="216.2">STRUMENTI E METODI</text>
<text x="549.3" y="219.3">DEL PROGETTO</text>
<text x="535.1" y="229.5">DOCENTE:</text>
<text x="22.4" y="236">E</text>
<text x="547.7" y="236">MARCO FERRARA</text>
<text x="585.1" y="236">E</text>
<text x="535.1" y="246.2">STUDENTI:</text>
<text x="543.5" y="252.6">VALENTINI ALESSANDRO</text>
<text x="535.1" y="262.9">OGGETTO:</text>
<text x="552.9" y="267.8">DETTAGLI</text>
<text x="535.1" y="279.5">NOTE:</text>
<text x="22.5" y="286">F</text>
<text x="558.6" y="286">-</text>
<text x="585.2" y="286">F</text>
<text x="535.1" y="296.2">NOME FILE:</text>
<text x="545.6" y="302.1">Fanbyn 092.210.16.dwg</text>
<text x="535" y="313.4">VERS</text>
<text x="575" y="313.4">DATA</text>
<text x="22.2" y="336">G</text>
<text x="585.1" y="336">G</text>
<text x="535.1" y="358.4">A</text>
<text x="568.7" y="358.4">2017/05/23</text>
<text x="535.1" y="363">TAVOLA NO.:</text>
<text x="568.5" y="363">002 DI</text>
<text x="578.4" y="363">002</text>
<text x="22.3" y="386">H</text>
<text x="585.1" y="386">H</text>
<text x="535.1" y="405.5">DATA:</text>
<text x="545.1" y="405.4">2017/05/23</text>
<text x="560" y="405.4">SCALA:</text>
<text x="574.7" y="405.4">1:10</text>
<text x="19.7" y="410.3" transform="rotate(-90 19.7 410.3)">DIRECTORY: /USERS/ALESSANDRO/GITHUB/QM-D_1_STUDIO/KLAPPE CHAIR_.DWG | PLOTTED ON: 9/4/2017 5:50:33 PM | BY USER: ALESSANDRO VALENTINI</text>
<text x="49.4" y="413.4">1</text>
<text x="99.4" y="413.4">2</text>
<text x="149.4" y="413.4">3</text>
<text x="199.4" y="413.4">4</text>
<text x="249.4" y="413.4">5</text>
<text x="299.4" y="413.4">6</text>
<text x="349.4" y="413.4">7</text>
<text x="399.4" y="413.4">8</text>
<text x="449.4" y="413.4">9</text>
<text x="498.7" y="413.4">10</text>
<text x="535" y="408.4">REV:</text>
<text x="545.1" y="408.4">A</text>
<text x="548.8" y="413.4">11</text>
<text x="560" y="408.4">FORMATO:</text>
<text x="576.6" y="408.4">A2</text>
</g>
</svg>
